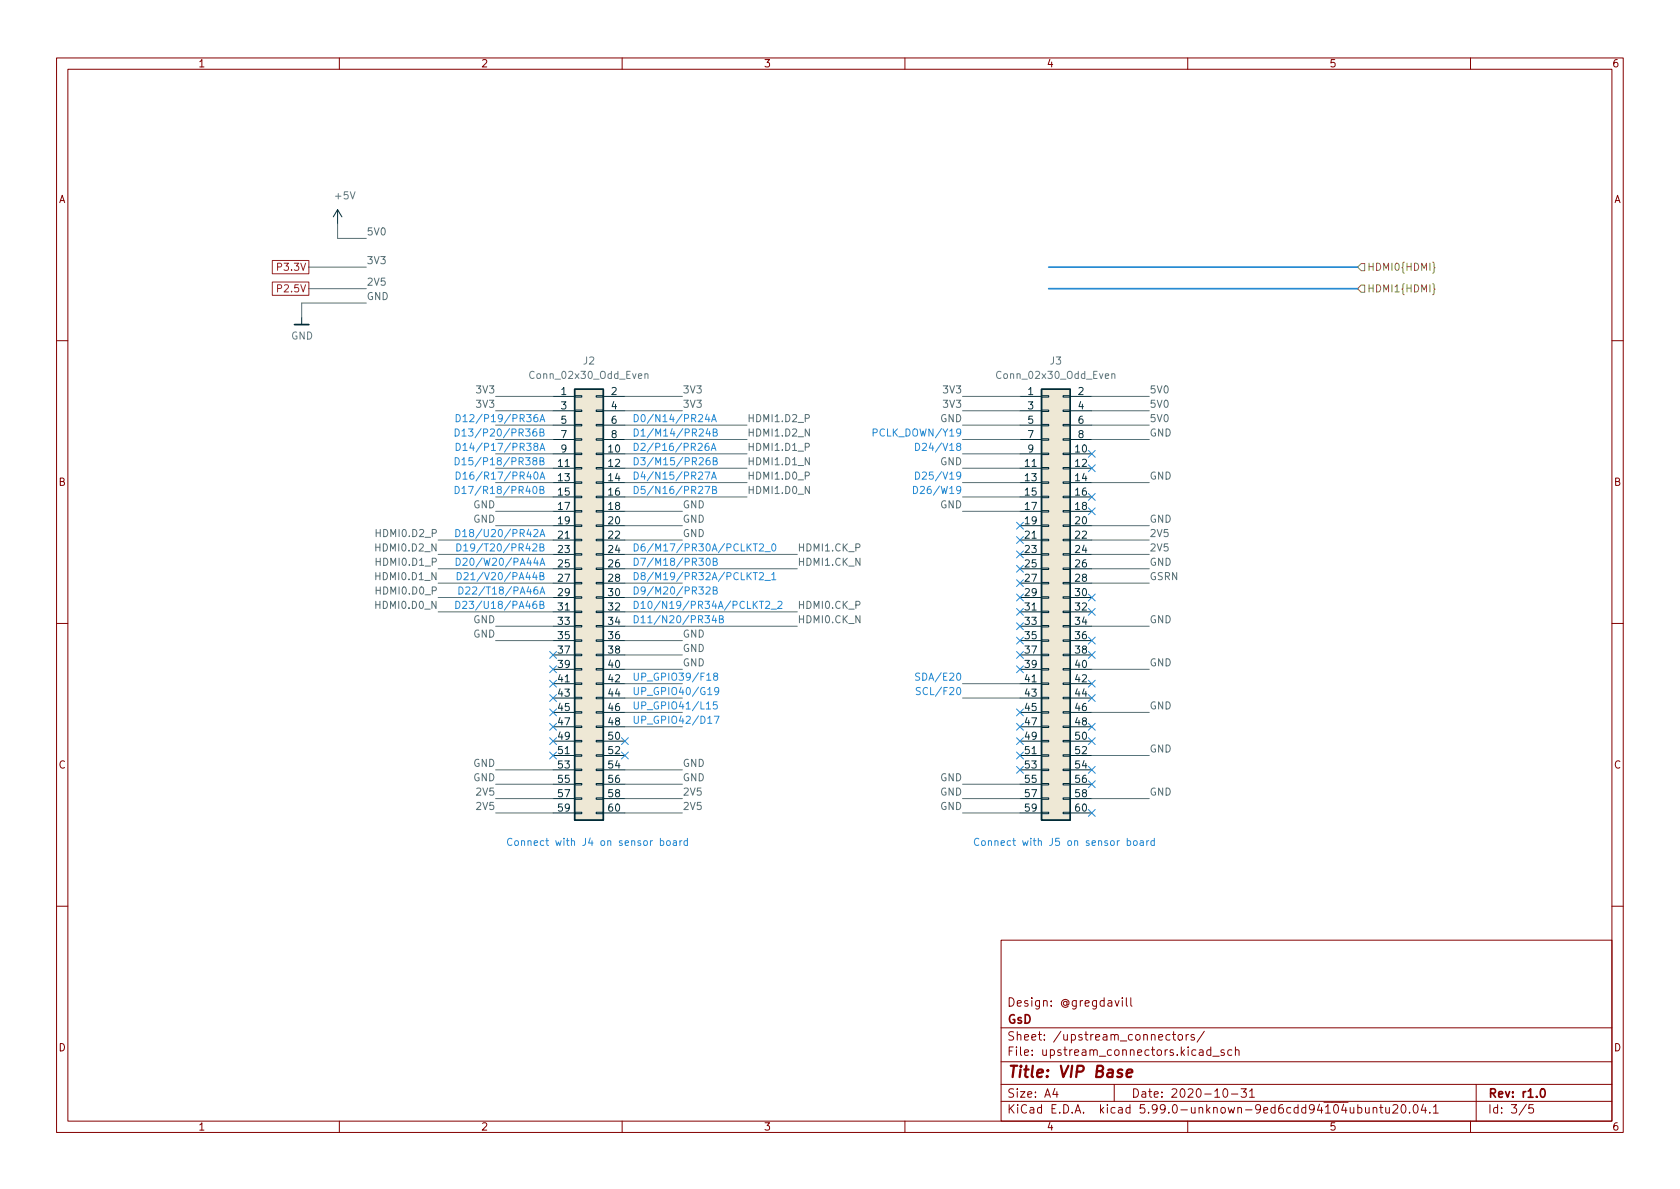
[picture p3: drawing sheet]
<svg xmlns="http://www.w3.org/2000/svg" width="297mm" height="210mm" viewBox="0 0 297 210" stroke-linecap="round" stroke-linejoin="round" font-family="sans-serif">
<g fill="none" stroke="#840000" stroke-width=".18">
<path d="M10 10.2h277v190.1h-277zM12 12.2h273v186.1h-273zM60 10.2v2M110 10.2v2M160 10.2v2M210 10.2v2M260 10.2v2M10 60.2h2M285 60.2h2M10 110.2h2M285 110.2h2M10 160.2h2"/>
<path d="M177 166.3h108v32h-108zM197.1 176.9l.4 1 .4-1M198.4 176.4v.2M198.4 176.9v1M199.1 176.4v1.3l.3 .2M199.9 176.4v1.3l.2 .2M285 160.2h2M60 198.3v2M110 198.3v2M160 198.3v2M177 194.8h108M177 191.8h108"/>
<path d="M177 187.8h108M177 181.8h108M186.5 192.5l-.4 1h1M186.9 193v1M197 191.8v3M206.9 183l-.5-.1-.3 .3v.4l.2 .3h.6M207.3 182.9h.6M207.5 182.4v1.3l.4 .2M208.4 183.1l.2-.2 .4 .2 .1 .5-.2 .3h-.3l-.2-.1zM209.7 182.9v1M210 198.3v2M210.1 182.9l-.2 .1-.2 .2"/>
<path d="M211.1 183l-.3-.1-.2 .2v.3l.5 .1v.4h-.5M212.9 182.4l-1.3 1.9M214.1 185.7l-.5-.1-.2 .3v.4l.1 .3h.6M214.1 185.1v1.5M214.4 186.8h1.2M216.4 192.6l.2-.1a.81 .81 0 0 1 .6 .7 .81 .81 0 0 1-.3 .8h-.2a.81 .81 0 0 1-.6-.6 .81 .81 0 0 1 .3-.8zM216.4 185.7l-.3-.1-.2 .2v.3l.5 .1v.4h-.5M217.7 193.5h1.2M217.8 185.7l-.4-.1-.3 .3v.4l.1 .3h.6M218.4 185.8l.2-.2 .4 .1 .1 .9M218.4 185.1v1.5M219.4 192.5h1l-.5 .6 .4 .1v.7l-.2 .1h-.5l-.2-.1"/>
<path d="M220.9 193l.5-.5v1.5M220.9 194h.9M242.8 196l.2-.2 .4 .1v.9M242.8 195.8v1M243.9 195.8h.6M244.1 195.3v1.3l.4 .2M245 195.8l.1 1h.3l.2-.1M245.6 195.8v1M246.3 195.5l.6-.2 .2 .2v.3l-.9 1h.9M247.9 195.4l.2-.1a.81 .81 0 0 1 .6 .7 .81 .81 0 0 1-.3 .8h-.2a.81 .81 0 0 1-.6-.6 .81 .81 0 0 1 .3-.8zM249.2 196.7v.1M250 195.5l.2-.2a.81 .81 0 0 1 .6 .7 .81 .81 0 0 1-.3 .8h-.1a.81 .81 0 0 1-.4-1.3z"/>
<path d="M251.6 195.3l-.3 1h.9M252 195.8v1M252.8 196.7v.1M253.4 195.8l.5-.5v1.5M253.4 196.8h.9M260 198.3v2M261 191.8v6.5M269.9 195.3l-1.3 1.9M271.1 195.3h-.7l-.1 .7 .2-.1 .5 .1 .2 .2-.1 .5-.2 .1-.6-.1"/>
</g>
<path d="M272.6 192.6l.1-.1a.81 .81 0 0 1 .6 .7 .81 .81 0 0 1-.3 .8h-.2a.82 .82 0 0 1-.5-.6 .82 .82 0 0 1 .3-.8z" fill="none" stroke="#840000" stroke-width=".3"/>
<path d="M199.2 189.8l1-.2-.1-.4-.5-.1-.3 .3-.1 1 .2 .1 .6-.1" fill="none" stroke="#840000" stroke-width=".4"/>
<g fill="none" stroke="#002b36" stroke-width=".18">
<path d="M59.7 37.1l-.8 1.2M59.7 37.1v2.5M59.7 37.1l.8 1.2M53.3 56.1v1.3M97.8 70.1h3.8M97.8 72.6h3.8M97.8 75.2h3.8M97.8 77.7h3.8M101.6 77.6h1.3v.2h-1.3zM101.6 75.1h1.3v.2h-1.3zM101.6 72.5h1.3v.3h-1.3zM101.6 70h1.3v.2h-1.3z"/>
<path d="M105.4 77.6h1.3v.2h-1.3zM105.4 75.1h1.3v.2h-1.3zM105.4 72.5h1.3v.3h-1.3zM105.4 70h1.3v.2h-1.3zM106.7 70.1h3.8M106.7 72.6h3.8M106.7 75.2h3.8M106.7 77.7h3.8M180.3 70.1h3.8M180.3 72.6h3.8M180.3 75.2h3.8M180.3 77.7h3.8"/>
<path d="M184.1 77.6h1.3v.2h-1.3zM184.1 75.1h1.3v.2h-1.3zM184.1 72.5h1.3v.3h-1.3zM184.1 70h1.3v.2h-1.3zM188 77.6h1.2v.2h-1.2zM188 75.1h1.2v.2h-1.2zM188 72.5h1.2v.3h-1.2zM188 70h1.2v.2h-1.2zM189.2 70.1h3.8M189.2 72.6h3.8M189.2 75.2h3.8M189.2 77.7h3.8"/>
<path d="M97.8 80.3h3.8M97.8 82.8h3.8M97.8 85.3h3.8M97.8 87.9h3.8M97.8 90.4h3.8M97.8 93h3.8M97.8 95.5h3.8M97.8 98h3.8M101.6 80.1h1.3v.3h-1.3zM101.6 97.9h1.3v.3h-1.3zM101.6 95.4h1.3v.2h-1.3zM101.6 92.8h1.3v.3h-1.3z"/>
<path d="M101.6 90.3h1.3v.2h-1.3zM101.6 87.8h1.3v.2h-1.3zM101.6 85.2h1.3v.3h-1.3zM101.6 82.7h1.3v.2h-1.3zM105.4 80.1h1.3v.3h-1.3zM105.4 97.9h1.3v.3h-1.3zM105.4 95.4h1.3v.2h-1.3zM105.4 92.8h1.3v.3h-1.3zM105.4 90.3h1.3v.2h-1.3zM105.4 87.8h1.3v.2h-1.3zM105.4 85.2h1.3v.3h-1.3zM105.4 82.7h1.3v.2h-1.3z"/>
<path d="M106.7 80.3h3.8M106.7 82.8h3.8M106.7 85.3h3.8M106.7 87.9h3.8M106.7 90.4h3.8M106.7 93h3.8M106.7 95.5h3.8M106.7 98h3.8M180.3 80.3h3.8M180.3 82.8h3.8M180.3 85.3h3.8M180.3 87.9h3.8"/>
<path d="M180.3 90.4h3.8M180.3 93h3.8M180.3 95.5h3.8M180.3 98h3.8M184.1 80.1h1.3v.3h-1.3zM184.1 97.9h1.3v.3h-1.3zM184.1 95.4h1.3v.2h-1.3zM184.1 92.8h1.3v.3h-1.3zM184.1 90.3h1.3v.2h-1.3zM184.1 87.8h1.3v.2h-1.3zM184.1 85.2h1.3v.3h-1.3zM184.1 82.7h1.3v.2h-1.3z"/>
<path d="M188 80.1h1.2v.3h-1.2zM188 97.9h1.2v.3h-1.2zM188 95.4h1.2v.2h-1.2zM188 92.8h1.2v.3h-1.2zM188 90.3h1.2v.2h-1.2zM188 87.8h1.2v.2h-1.2zM188 85.2h1.2v.3h-1.2zM188 82.7h1.2v.2h-1.2zM189.2 80.3h3.8M189.2 82.8h3.8M189.2 85.3h3.8M189.2 87.9h3.8"/>
<path d="M189.2 90.4h3.8M189.2 93h3.8M189.2 95.5h3.8M189.2 98h3.8M97.8 100.6h3.8M97.8 103.1h3.8M97.8 105.7h3.8M97.8 108.2h3.8M97.8 110.7h3.8M97.8 113.3h3.8M97.8 115.8h3.8M97.8 118.4h3.8"/>
<path d="M101.6 110.6h1.3v.3h-1.3zM101.6 113.2h1.3v.2h-1.3zM101.6 115.7h1.3v.2h-1.3zM101.6 118.2h1.3v.3h-1.3zM101.6 108.1h1.3v.2h-1.3zM101.6 103h1.3v.2h-1.3zM101.6 100.5h1.3v.2h-1.3zM101.6 105.5h1.3v.3h-1.3zM105.4 110.6h1.3v.3h-1.3zM105.4 113.2h1.3v.2h-1.3zM105.4 115.7h1.3v.2h-1.3zM105.4 118.2h1.3v.3h-1.3z"/>
<path d="M105.4 108.1h1.3v.2h-1.3zM105.4 103h1.3v.2h-1.3zM105.4 100.5h1.3v.2h-1.3zM105.4 105.5h1.3v.3h-1.3zM106.7 100.6h3.8M106.7 103.1h3.8M106.7 105.7h3.8M106.7 108.2h3.8M106.7 110.7h3.8M106.7 113.3h3.8M106.7 115.8h3.8M106.7 118.4h3.8"/>
<path d="M180.3 100.6h3.8M180.3 103.1h3.8M180.3 105.7h3.8M180.3 108.2h3.8M180.3 110.7h3.8M180.3 113.3h3.8M180.3 115.8h3.8M180.3 118.4h3.8M184.1 110.6h1.3v.3h-1.3zM184.1 113.2h1.3v.2h-1.3zM184.1 115.7h1.3v.2h-1.3zM184.1 118.2h1.3v.3h-1.3z"/>
<path d="M184.1 108.1h1.3v.2h-1.3zM184.1 103h1.3v.2h-1.3zM184.1 100.5h1.3v.2h-1.3zM184.1 105.5h1.3v.3h-1.3zM188 110.6h1.2v.3h-1.2zM188 113.2h1.2v.2h-1.2zM188 115.7h1.2v.2h-1.2zM188 118.2h1.2v.3h-1.2zM188 108.1h1.2v.2h-1.2zM188 103h1.2v.2h-1.2zM188 100.5h1.2v.2h-1.2zM188 105.5h1.2v.3h-1.2z"/>
<path d="M189.2 100.6h3.8M189.2 103.1h3.8M189.2 105.7h3.8M189.2 108.2h3.8M189.2 110.7h3.8M189.2 113.3h3.8M189.2 115.8h3.8M189.2 118.4h3.8M97.8 120.9h3.8M97.8 123.4h3.8M97.8 126h3.8M97.8 128.5h3.8"/>
<path d="M97.8 131.1h3.8M97.8 133.6h3.8M97.8 136.1h3.8M97.8 138.7h3.8M101.6 133.5h1.3v.2h-1.3zM101.6 136h1.3v.3h-1.3zM101.6 138.6h1.3v.2h-1.3zM101.6 120.8h1.3v.2h-1.3zM101.6 123.3h1.3v.3h-1.3zM101.6 125.9h1.3v.2h-1.3zM101.6 128.4h1.3v.2h-1.3zM101.6 130.9h1.3v.3h-1.3z"/>
<path d="M105.4 133.5h1.3v.2h-1.3zM105.4 136h1.3v.3h-1.3zM105.4 138.6h1.3v.2h-1.3zM105.4 120.8h1.3v.2h-1.3zM105.4 123.3h1.3v.3h-1.3zM105.4 125.9h1.3v.2h-1.3zM105.4 128.4h1.3v.2h-1.3zM105.4 130.9h1.3v.3h-1.3zM106.7 120.9h3.8M106.7 123.4h3.8M106.7 126h3.8M106.7 128.5h3.8"/>
<path d="M106.7 131.1h3.8M106.7 133.6h3.8M106.7 136.1h3.8M106.7 138.7h3.8M180.3 120.9h3.8M180.3 123.4h3.8M180.3 126h3.8M180.3 128.5h3.8M180.3 131.1h3.8M180.3 133.6h3.8M180.3 136.1h3.8M180.3 138.7h3.8"/>
<path d="M184.1 133.5h1.3v.2h-1.3zM184.1 136h1.3v.3h-1.3zM184.1 138.6h1.3v.2h-1.3zM184.1 120.8h1.3v.2h-1.3zM184.1 123.3h1.3v.3h-1.3zM184.1 125.9h1.3v.2h-1.3zM184.1 128.4h1.3v.2h-1.3zM184.1 130.9h1.3v.3h-1.3zM188 133.5h1.2v.2h-1.2zM188 136h1.2v.3h-1.2zM188 138.6h1.2v.2h-1.2zM188 120.8h1.2v.2h-1.2z"/>
<path d="M188 123.3h1.2v.3h-1.2zM188 125.9h1.2v.2h-1.2zM188 128.4h1.2v.2h-1.2zM188 130.9h1.2v.3h-1.2zM189.2 120.9h3.8M189.2 123.4h3.8M189.2 126h3.8M189.2 128.5h3.8M189.2 131.1h3.8M189.2 133.6h3.8M189.2 136.1h3.8M189.2 138.7h3.8"/>
<path d="M97.8 141.2h3.8M97.8 143.8h3.8M101.6 141.1h1.3v.2h-1.3zM101.6 143.6h1.3v.3h-1.3zM105.4 141.1h1.3v.2h-1.3zM105.4 143.6h1.3v.3h-1.3zM106.7 141.2h3.8M106.7 143.8h3.8M180.3 141.2h3.8M180.3 143.8h3.8M184.1 141.1h1.3v.2h-1.3zM184.1 143.6h1.3v.3h-1.3z"/>
<path d="M188 141.1h1.2v.2h-1.2zM188 143.6h1.2v.3h-1.2zM189.2 141.2h3.8M189.2 143.8h3.8"/>
</g>
<g fill="#eee8d5" stroke="#eee8d5" stroke-width=".18">
<path d="M101.6 68.8h5.1v76.2h-5.1z"/>
<path d="M184.1 68.8h5.1v76.2h-5.1z"/>
</g>
<path d="M101.6 68.8h5.1v76.2h-5.1zM184.1 68.8h5.1v76.2h-5.1z" fill="none" stroke="#002b36" stroke-width=".25"/>
<path d="M114 66.2l.2-.1h.3l.1 .8M114 66.1v.8M196.6 66.2l.2-.1h.3v.8M196.6 66.1v.8" fill="none" stroke="#657b83" stroke-width=".18"/>
<path d="M52.1 57.4h2.5" fill="none" stroke="#002b36" stroke-width=".3"/>
<path d="M240.7 46.6h.6v1.3h-.6l-.7-.7zM240.7 50.4h.6v1.3h-.6l-.7-.7zM253.3 46.4l.2 .1v.6l.2 .2-.2 .2v.6l-.2 .2M253.3 50.2l.2 .2v.6l.2 .1-.2 .2v.6l-.2 .2" fill="none" stroke="#859900" stroke-width=".18"/>
<path d="M48.1 46.1h6.5v2.3h-6.5zM48.1 49.9h6.5v2.3h-6.5z" fill="none" stroke="#9f2523" stroke-width=".18"/>
<g fill="none" stroke="#586e75" stroke-width=".18">
<path d="M59.7 39.6v2.6h5.1M54.6 51h10.2M54.6 47.2h10.2M64.8 53.6h-11.5v2.5M87.6 77.7h10.2M87.6 70.1h10.2M87.6 72.6h10.2M87.6 75.2h10.2M110.5 77.7h21.6M110.5 70.1h10.1M110.5 72.6h10.1M110.5 75.2h21.6"/>
<path d="M142.4 79.1l.6-.1 .1-.2-.1-.3-.6-.1v1.3M142.4 74l.6-.1 .1-.2-.1-.3-.6-.1v1.3M143.1 75.8v1.3l-.7-1.3v1.3M170.2 77.7h10.1M170.2 70.1h10.1M170.2 72.6h10.1M170.2 75.2h10.1M193 77.7h10.2M193 70.1h10.2M193 72.6h10.2M193 75.2h10.2M66.4 96.2v1.2"/>
<path d="M66.4 96.8h.8M66.5 93.6v1.3M66.5 98.7v1.3M66.5 99.3h.7M66.5 94.2h.7M77.5 98h20.3M77.5 95.5h20.3M87.6 93h10.2M87.6 90.4h10.2M87.6 87.9h10.2M87.6 85.3h10.2M87.6 82.8h10.2"/>
<path d="M87.6 80.3h10.2M110.5 93h10.1M110.5 98h30.5M110.5 95.5h10.1M110.5 90.4h10.1M110.5 87.9h21.6M110.5 85.3h21.6M110.5 82.8h21.6M110.5 80.3h21.6M142.4 84.1h.6l.1-.2-.1-.3-.6-.1v1.2M143.1 80.9v1.3l-.7-1.3v1.3M143.1 86v1.3l-.7-1.3v1.3"/>
<path d="M170.2 90.4h10.1M170.2 87.9h10.1M170.2 85.3h10.1M170.2 82.8h10.1M170.2 80.3h10.1M193 93h10.2M193 98h10.2M193 95.5h10.2M193 85.3h10.2M66.4 101.2v1.3M66.4 106.3v1.3M66.4 101.9h.8"/>
<path d="M66.4 106.9h.8M66.5 103.8v1.3M66.5 104.4h.7M77.5 100.6h20.3M77.5 108.2h20.3M77.5 103.1h20.3M77.5 105.7h20.3M87.6 110.7h10.2M87.6 113.3h10.2M110.5 100.6h30.5M110.5 110.7h30.5M110.5 108.2h30.5"/>
<path d="M110.5 103.1h10.1M110.5 105.7h10.1M110.5 113.3h10.1M110.5 118.4h10.1M110.5 115.8h10.1M193 100.6h10.2M193 110.7h10.2M193 103.1h10.2M193 118.4h10.2M87.6 136.1h10.2M87.6 138.7h10.2M110.5 136.1h10.1"/>
<path d="M110.5 138.7h10.1M110.5 128.5h10.1M110.5 126h10.1M110.5 123.4h10.1M110.5 120.9h10.1M170.2 138.7h10.1M170.2 123.4h10.1M170.2 120.9h10.1M193 126h10.2M193 133.6h10.2M87.6 143.8h10.2M87.6 141.2h10.2"/>
<path d="M110.5 143.8h10.1M110.5 141.2h10.1M170.2 143.8h10.1M170.2 141.2h10.1M193 141.2h10.2"/>
</g>
<g fill="none" stroke="#268bd2" stroke-width=".18">
<path d="M80.5 75.8a.64 .64 0 0 1 .7 .7 .64 .64 0 0 1-.7 .6zM80.7 73.3a.64 .64 0 0 1 .7 .6 .64 .64 0 0 1-.7 .7zM80.7 78.4a.64 .64 0 0 1 .7 .6 .64 .64 0 0 1-.7 .7zM81.7 76.2l.4-.4v1.3M81.7 77.1h.7M81.9 73.7l.3-.4v1.3M81.9 78.8l.3-.4v1.3M81.9 74.6h.7M81.9 79.7h.7M82.8 75.8h.8l-.4 .5 .4 .2v.5l-.2 .1-.6-.1M125 73.2l-.3 1h.8M125.1 75.8l-.3 .9h.8"/>
<path d="M125.3 78.4h-.4a.85 .85 0 0 0 0 1.3l.4-.2 .1-.4-.3-.2h-.2l-.2 .2M125.3 73.7v.9M125.4 76.3v.8M125.7 79.7l.5-1.3 .4 1.3M125.8 74.6l.4-1.3 .5 1.3M125.9 79.3h.6M125.9 74.2h.6M126.1 76.5l.6-.1 .1-.2-.1-.2-.6-.2v1.3h.5l.2-.1v-.3l-.3-.2M154.4 76.5h.6l.1-.2-.1-.3-.6-.2v1.3M161.9 78.4a.64 .64 0 0 1 .7 .6 .64 .64 0 0 1-.7 .7zM192.4 79.6l1.2 1.3M193.6 79.6l-1.2 1.3"/>
<path d="M80.5 80.9a.64 .64 0 0 1 .7 .7 .64 .64 0 0 1-.7 .6zM80.5 86a.64 .64 0 0 1 .7 .6 .64 .64 0 0 1-.7 .7zM80.6 93.6a.64 .64 0 0 1 .7 .7 .64 .64 0 0 1-.7 .6zM80.7 83.5a.64 .64 0 0 1 .7 .6 .64 .64 0 0 1-.7 .6zM80.7 98.7a.64 .64 0 0 1 .7 .6 .64 .64 0 0 1-.7 .7zM80.8 96.2a.64 .64 0 0 1 .7 .6 .64 .64 0 0 1-.7 .6zM81.7 81.3l.4-.4v1.3M81.7 86.4l.4-.4v1.3M81.7 82.2h.7M81.7 87.3h.7M81.8 94l.4-.4v1.3M81.8 94.9h.7"/>
<path d="M81.9 83.8l.3-.3v1.2M81.9 98.8l.5-.1 .2 .4-.8 .9h.8M81.9 84.7h.7M82 96.5l.4-.3v1.2M82 97.4h.7M82.8 86h.9l-.6 1.3M83.6 80.9h-.6l-.1 .6 .2-.1 .4 .1 .1 .2v.4l-.2 .1-.5-.1M124.7 83.5h.8l-.5 1.2M124.7 86h.8l-.5 1.3M125 98.8l.1-.1a.68 .68 0 0 1 .5 .6 .68 .68 0 0 1-.5 .7 .84 .84 0 0 1-.1-1.2zM125.4 80.9l-.3 .1a.85 .85 0 0 0 0 1.2l.4-.1 .1-.4-.3-.3h-.2l-.3 .3M125.8 84.7l.4-1.2 .5 1.2"/>
<path d="M125.9 84.4h.6M126 86.6h.5l.2-.2-.1-.3-.6-.1v1.3h.5l.2-.1v-.3l-.3-.3M126.1 99.3h.6l.1-.2-.1-.3-.6-.1v1.3h.5l.2-.1v-.3l-.3-.3M126.1 81.5h.6l.1-.2-.1-.3-.6-.1v1.3h.5l.2-.1v-.3l-.3-.3M133.2 96.2h.7M134.3 96.3l.5-.1 .2 .3-.8 .9h.8M135.2 97.6h1M136.6 96.3l.2-.1a.68 .68 0 0 1 .4 .6 .68 .68 0 0 1-.4 .6l-.2-.1-.2-.3zM161.5 86a.64 .64 0 0 1 .7 .6 .64 .64 0 0 1-.7 .7zM161.9 83.5a.64 .64 0 0 1 .7 .6 .64 .64 0 0 1-.7 .6zM179.7 100l1.2 1.2M179.7 97.4l1.2 1.2"/>
<path d="M179.7 94.9l1.2 1.2M179.7 92.3l1.2 1.3M180.9 100l-1.2 1.2M180.9 94.9l-1.2 1.2M180.9 97.4l-1.2 1.2M180.9 92.3l-1.2 1.3M192.4 82.2l1.2 1.2M192.4 89.8l1.2 1.2M192.4 87.3l1.2 1.2M193.6 87.3l-1.2 1.2M193.6 82.2l-1.2 1.2M193.6 89.8l-1.2 1.2"/>
<path d="M80.6 106.3a.64 .64 0 0 1 .7 .7 .64 .64 0 0 1-.7 .6zM80.8 101.2a.64 .64 0 0 1 .8 .7 .64 .64 0 0 1-.8 .6zM81.1 103.8a.64 .64 0 0 1 .8 .6 .64 .64 0 0 1-.8 .7zM81.8 106.4l.5-.1 .2 .4-.8 .9h.8M82.1 101.4l.4-.2 .3 .4-.8 .9h.8M82.4 103.9l.4-.1 .3 .4-.8 .9h.8M97.2 117.7l1.2 1.3M97.2 115.2l1.2 1.2M98.4 115.2l-1.2 1.2M98.4 117.7l-1.2 1.3M124.7 108.9h.7l-.4 .5 .4 .1v.5l-.2 .1-.5-.1M124.8 103.9l.5-.1 .3 .4-.8 .9h.8"/>
<path d="M126.1 104.4l.6-.1 .1-.1-.1-.3-.6-.1v1.3h.5l.2-.2v-.3l-.3-.2M126.2 108.8l-.3 .9h.8M126.4 119.6l-.2-.3v-.2l.2-.1 .4 .1 .1 .2-.1 .2-.5 .1-.1 .2v.3l.2 .2h.3l.2-.2v-.3l-.2-.2M126.5 109.3v.8M127.2 109.5l.5-.1 .2-.2-.1-.2-.6-.1v1.2h.5l.2-.1v-.3l-.3-.2M133.2 101.2h.7M133.5 101.2v1.3M134.3 101.4l.5-.2 .2 .4-.8 .9h.8M134.3 106.3h.7M134.6 106.3v1.3M135.2 102.6h1M135.4 106.4l.4-.1 .3 .4-.8 .9h.8"/>
<path d="M136.3 107.7h1M136.4 101.6l.4-.4v1.3M136.4 102.5h.8M137.5 106.4l.5-.1 .3 .4-.8 .9h.8M162.6 119.1l-.5-.1-.2 .1v.4l.6 .3 .1 .3-.2 .2-.5-.1M179.7 117.7l1.2 1.3M179.7 115.2l1.2 1.2M179.7 112.7l1.2 1.2M179.7 110.1l1.2 1.2M179.7 105l1.2 1.3M179.7 107.6l1.2 1.2M179.7 102.5l1.2 1.2"/>
<path d="M180.9 117.7l-1.2 1.3M180.9 115.2l-1.2 1.2M180.9 112.7l-1.2 1.2M180.9 110.1l-1.2 1.2M180.9 105l-1.2 1.3M180.9 107.6l-1.2 1.2M180.9 102.5l-1.2 1.2M192.4 112.7l1.2 1.2M192.4 115.2l1.2 1.2M192.4 105l1.2 1.3M192.4 107.6l1.2 1.2M193.6 112.7l-1.2 1.2"/>
<path d="M193.6 115.2l-1.2 1.2M193.6 105l-1.2 1.3M193.6 107.6l-1.2 1.2M97.2 133l1.2 1.2M97.2 130.4l1.2 1.3M97.2 122.8l1.2 1.2M97.2 120.3l1.2 1.2M97.2 127.9l1.2 1.2M97.2 125.4l1.2 1.2M98.4 133l-1.2 1.2M98.4 130.4l-1.2 1.3M98.4 122.8l-1.2 1.2"/>
<path d="M98.4 127.9l-1.2 1.2M98.4 125.4l-1.2 1.2M98.4 120.3l-1.2 1.2M109.9 133l1.2 1.2M109.9 130.4l1.2 1.3M111.1 133l-1.2 1.2M111.1 130.4l-1.2 1.3M124.9 125.4h.7M125 120.3h.7M126.3 126.6h.8l-.5 1.3M126.8 124.1h-.6l-.1 .6 .2-.1 .4 .1 .1 .1v.5l-.2 .1-.5-.1M127.1 122.1l-.3 .3h-.2l-.2-.3 .1-.5h.3l.2 .1a.84 .84 0 0 1-.3 1.1h-.2"/>
<path d="M162.7 121.6h-.5l-.1 .1v.4l.5 .2 .1 .3-.2 .2h-.5M179.7 133l1.2 1.2M179.7 130.4l1.2 1.3M179.7 127.9l1.2 1.2M179.7 135.5l1.2 1.2M179.7 125.4l1.2 1.2M180.9 133l-1.2 1.2M180.9 135.5l-1.2 1.2M180.9 125.4l-1.2 1.2M180.9 127.9l-1.2 1.2M180.9 130.4l-1.2 1.3M192.4 120.3l1.2 1.2"/>
<path d="M192.4 138.1l1.2 1.2M192.4 135.5l1.2 1.2M192.4 122.8l1.2 1.2M192.4 130.4l1.2 1.3M192.4 127.9l1.2 1.2M193.6 120.3l-1.2 1.2M193.6 138.1l-1.2 1.2M193.6 135.5l-1.2 1.2M193.6 122.8l-1.2 1.2M193.6 130.4l-1.2 1.3M193.6 127.9l-1.2 1.2M90.5 148.4a.6 .6 0 0 0-.8 .4 .6 .6 0 0 0 .6 .7l.2-.1"/>
<path d="M91.1 148.7h.3l.3 .2v.4l-.3 .2-.3-.1-.1-.1zM92.2 148.8l.2-.1h.3l.1 .8M92.2 148.7v.8M93.4 148.8l.1-.1h.3l.1 .8M93.4 148.7v.8M120.6 148.7l-.4 .2M121.5 148.7h-.3l-.3 .2 .2 .5h.4M121.5 148.2v1.3M173.1 148.4a.6 .6 0 0 0-.9 .4 .6 .6 0 0 0 .6 .7l.3-.1M173.7 148.7h.3l.2 .2v.4l-.2 .2-.3-.1-.1-.1zM174.8 148.8l.1-.1h.3l.1 .8M174.8 148.7v.8"/>
<path d="M175.9 148.8l.2-.1h.3l.1 .8M175.9 148.7v.8M192.4 143.1l1.2 1.3M193.6 143.1l-1.2 1.3M203.1 148.7l-.3 .2M204.1 148.7h-.4l-.2 .2 .1 .5h.5M204.1 148.2v1.3"/>
</g>
<path d="M185.4 51h54.6M185.4 47.2h54.6" fill="none" stroke="#268bd2" stroke-width=".3"/>
<text font-size="2.8" fill="#840000" x="178" y="190.6">Title: VIP Base</text>
<g font-size="2.1" fill="#840000">
<text x="178" y="178">Design: @gregdavill</text>
<text x="178" y="184">Sheet: /upstream_connectors/</text>
<text x="178" y="181">GsD</text>
<text x="178" y="186.7">File: upstream_connectors.kicad_sch</text>
<text x="178" y="196.9">KiCad E.D.A. kicad 5.99.0-unknown-9ed6cdd94~104~ubuntu20.04.1</text>
<text x="178" y="194.1">Size: A4</text>
<text x="200" y="194.1">Date: 2020-10-31</text>
<text x="263" y="194.1">Rev: r1.0</text>
<text x="263" y="196.9">Id: 3/5</text>
</g>
<g font-size="1.8" fill="#840000">
<text x="35" y="11.9">1</text>
<text x="85" y="11.9">2</text>
<text x="135" y="11.9">3</text>
<text x="185" y="11.9">4</text>
<text x="235" y="11.9">5</text>
<text x="285" y="11.9">6</text>
<text x="10.3" y="35.9">A</text>
<text x="285.3" y="35.9">A</text>
<text x="10.3" y="85.9">B</text>
<text x="285.3" y="85.9">B</text>
<text x="10.3" y="135.9">C</text>
<text x="285.3" y="135.9">C</text>
<text x="10.3" y="185.9">D</text>
<text x="285.3" y="185.9">D</text>
<text x="35" y="199.9">1</text>
<text x="85" y="199.9">2</text>
<text x="135" y="199.9">3</text>
<text x="185" y="199.9">4</text>
<text x="235" y="199.9">5</text>
<text x="285" y="199.9">6</text>
</g>
<g font-size="1.8" fill="#657b83">
<text x="59.4" y="35.2">+5V</text>
<text x="51.5" y="60">GND</text>
<text x="103.2" y="64.5">J2</text>
<text x="185.7" y="64.5">J3</text>
<text x="94.1" y="67">Conn_02x30_Odd_Even</text>
<text x="176.6" y="67">Conn_02x30_Odd_Even</text>
</g>
<g font-size="1.8" fill="#586e75">
<text x="64.8" y="41.6">5V0</text>
<text x="64.8" y="46.7">3V3</text>
<text x="64.8" y="53">GND</text>
<text x="64.8" y="50.5">2V5</text>
<text x="84.5" y="69.6">3V3</text>
<text x="120.6" y="69.6">3V3</text>
<text x="167" y="69.6">3V3</text>
<text x="203.2" y="69.6">5V0</text>
<text x="84.5" y="72.1">3V3</text>
<text x="120.6" y="72.1">3V3</text>
<text x="132.1" y="77.2">HDMI1.D2_N</text>
<text x="132.1" y="74.6">HDMI1.D2_P</text>
<text x="166.2" y="74.6">GND</text>
<text x="167" y="72.1">3V3</text>
<text x="203.2" y="72.1">5V0</text>
<text x="203.2" y="74.6">5V0</text>
<text x="203.2" y="77.2">GND</text>
<text x="132.1" y="82.3">HDMI1.D1_N</text>
<text x="132.1" y="79.7">HDMI1.D1_P</text>
<text x="166.2" y="82.3">GND</text>
<text x="83.7" y="89.9">GND</text>
<text x="120.6" y="89.9">GND</text>
<text x="132.1" y="84.8">HDMI1.D0_P</text>
<text x="132.1" y="87.3">HDMI1.D0_N</text>
<text x="166.2" y="89.9">GND</text>
<text x="203.2" y="84.8">GND</text>
<text x="67.1" y="95">HDMI0.D2_P</text>
<text x="83.7" y="92.4">GND</text>
<text x="120.6" y="92.4">GND</text>
<text x="120.6" y="95">GND</text>
<text x="203.2" y="95">2V5</text>
<text x="203.2" y="92.4">GND</text>
<text x="67" y="97.5">HDMI0.D2_N</text>
<text x="67.1" y="100">HDMI0.D1_P</text>
<text x="141" y="100">HDMI1.CK_N</text>
<text x="141" y="97.5">HDMI1.CK_P</text>
<text x="203.2" y="97.5">2V5</text>
<text x="203.2" y="100">GND</text>
<text x="67" y="102.6">HDMI0.D1_N</text>
<text x="67" y="107.7">HDMI0.D0_N</text>
<text x="67.1" y="105.1">HDMI0.D0_P</text>
<text x="141" y="107.7">HDMI0.CK_P</text>
<text x="203.2" y="102.6">GSRN</text>
<text x="83.7" y="110.2">GND</text>
<text x="83.7" y="112.7">GND</text>
<text x="120.6" y="112.7">GND</text>
<text x="141" y="110.2">HDMI0.CK_N</text>
<text x="203.2" y="110.2">GND</text>
<text x="120.6" y="115.3">GND</text>
<text x="120.6" y="117.8">GND</text>
<text x="203.2" y="117.8">GND</text>
<text x="203.2" y="125.4">GND</text>
<text x="83.7" y="135.6">GND</text>
<text x="120.6" y="135.6">GND</text>
<text x="203.2" y="133.1">GND</text>
<text x="83.7" y="138.1">GND</text>
<text x="84.5" y="140.7">2V5</text>
<text x="84.5" y="143.2">2V5</text>
<text x="120.6" y="140.7">2V5</text>
<text x="120.6" y="143.2">2V5</text>
<text x="120.6" y="138.1">GND</text>
<text x="166.2" y="143.2">GND</text>
<text x="166.2" y="138.1">GND</text>
<text x="166.2" y="140.7">GND</text>
<text x="203.2" y="140.7">GND</text>
</g>
<g font-size="1.8" fill="#9f2523">
<text x="49.4" y="47.9">P3.3V</text>
<text x="49.4" y="51.7">P2.5V</text>
</g>
<g font-size="1.8" fill="#859900">
<text x="241.7" y="47.9">HDMI0{HDMI}</text>
<text x="241.7" y="51.7">HDMI1{HDMI}</text>
</g>
<g font-size="1.8" fill="#073642">
<text x="99.2" y="69.8">1</text>
<text x="108.1" y="69.8">2</text>
<text x="181.8" y="69.8">1</text>
<text x="190.6" y="69.8">2</text>
<text x="99.2" y="72.4">3</text>
<text x="99.2" y="74.9">5</text>
<text x="99.2" y="77.5">7</text>
<text x="108.1" y="72.4">4</text>
<text x="108.1" y="74.9">6</text>
<text x="108.1" y="77.5">8</text>
<text x="181.8" y="72.4">3</text>
<text x="181.8" y="74.9">5</text>
<text x="181.8" y="77.5">7</text>
<text x="190.6" y="72.4">4</text>
<text x="190.6" y="74.9">6</text>
<text x="190.6" y="77.5">8</text>
<text x="98.7" y="82.5">11</text>
<text x="99.2" y="80">9</text>
<text x="107.6" y="80">10</text>
<text x="107.6" y="82.5">12</text>
<text x="181.3" y="82.5">11</text>
<text x="181.8" y="80">9</text>
<text x="190.2" y="80">10</text>
<text x="190.2" y="82.5">12</text>
<text x="98.7" y="85.1">13</text>
<text x="98.7" y="87.6">15</text>
<text x="107.6" y="85.1">14</text>
<text x="107.6" y="87.6">16</text>
<text x="181.3" y="85.1">13</text>
<text x="181.3" y="87.6">15</text>
<text x="190.2" y="85.1">14</text>
<text x="190.2" y="87.6">16</text>
<text x="98.7" y="90.2">17</text>
<text x="98.7" y="92.7">19</text>
<text x="98.7" y="95.2">21</text>
<text x="107.6" y="90.2">18</text>
<text x="107.6" y="92.7">20</text>
<text x="107.6" y="95.2">22</text>
<text x="181.3" y="90.2">17</text>
<text x="181.3" y="92.7">19</text>
<text x="181.3" y="95.2">21</text>
<text x="190.2" y="90.2">18</text>
<text x="190.2" y="92.7">20</text>
<text x="190.2" y="95.2">22</text>
<text x="98.7" y="97.8">23</text>
<text x="98.7" y="100.3">25</text>
<text x="107.6" y="97.8">24</text>
<text x="107.6" y="100.3">26</text>
<text x="181.3" y="97.8">23</text>
<text x="181.3" y="100.3">25</text>
<text x="190.2" y="97.8">24</text>
<text x="190.2" y="100.3">26</text>
<text x="98.7" y="102.9">27</text>
<text x="98.7" y="105.4">29</text>
<text x="98.7" y="107.9">31</text>
<text x="107.6" y="102.9">28</text>
<text x="107.6" y="105.4">30</text>
<text x="107.6" y="107.9">32</text>
<text x="181.3" y="102.9">27</text>
<text x="181.3" y="105.4">29</text>
<text x="181.3" y="107.9">31</text>
<text x="190.2" y="102.9">28</text>
<text x="190.2" y="105.4">30</text>
<text x="190.2" y="107.9">32</text>
<text x="98.7" y="110.5">33</text>
<text x="98.7" y="113">35</text>
<text x="107.6" y="110.5">34</text>
<text x="107.6" y="113">36</text>
<text x="181.3" y="110.5">33</text>
<text x="181.3" y="113">35</text>
<text x="190.2" y="110.5">34</text>
<text x="190.2" y="113">36</text>
<text x="98.7" y="115.6">37</text>
<text x="98.7" y="118.1">39</text>
<text x="107.6" y="115.6">38</text>
<text x="107.6" y="118.1">40</text>
<text x="181.3" y="115.6">37</text>
<text x="181.3" y="118.1">39</text>
<text x="190.2" y="115.6">38</text>
<text x="190.2" y="118.1">40</text>
<text x="98.7" y="120.6">41</text>
<text x="98.7" y="123.2">43</text>
<text x="98.7" y="125.7">45</text>
<text x="107.6" y="120.6">42</text>
<text x="107.6" y="123.2">44</text>
<text x="107.6" y="125.7">46</text>
<text x="181.3" y="120.6">41</text>
<text x="181.3" y="123.2">43</text>
<text x="181.3" y="125.7">45</text>
<text x="190.2" y="120.6">42</text>
<text x="190.2" y="123.2">44</text>
<text x="190.2" y="125.7">46</text>
<text x="98.7" y="128.3">47</text>
<text x="98.7" y="130.8">49</text>
<text x="107.6" y="128.3">48</text>
<text x="107.6" y="130.8">50</text>
<text x="181.3" y="128.3">47</text>
<text x="181.3" y="130.8">49</text>
<text x="190.2" y="128.3">48</text>
<text x="190.2" y="130.8">50</text>
<text x="98.7" y="133.3">51</text>
<text x="98.7" y="135.9">53</text>
<text x="107.6" y="133.3">52</text>
<text x="107.6" y="135.9">54</text>
<text x="181.3" y="133.3">51</text>
<text x="181.3" y="135.9">53</text>
<text x="190.2" y="133.3">52</text>
<text x="190.2" y="135.9">54</text>
<text x="98.7" y="138.4">55</text>
<text x="98.7" y="141">57</text>
<text x="98.7" y="143.5">59</text>
<text x="107.6" y="138.4">56</text>
<text x="107.6" y="141">58</text>
<text x="107.6" y="143.5">60</text>
<text x="181.3" y="138.4">55</text>
<text x="181.3" y="141">57</text>
<text x="181.3" y="143.5">59</text>
<text x="190.2" y="138.4">56</text>
<text x="190.2" y="141">58</text>
<text x="190.2" y="143.5">60</text>
</g>
<g font-size="1.8" fill="#268bd2">
<text x="83.4" y="77.2">D13/P20/PR36B</text>
<text x="83.4" y="74.6">D12/P19/PR36A</text>
<text x="111.8" y="77.2">D1/M14/PR24B</text>
<text x="111.8" y="74.6">D0/N14/PR24A</text>
<text x="155.1" y="77.2">PCLK_DOWN/Y19</text>
<text x="83.4" y="79.7">D14/P17/PR38A</text>
<text x="83.4" y="82.3">D15/P18/PR38B</text>
<text x="111.8" y="79.7">D2/P16/PR26A</text>
<text x="111.8" y="82.3">D3/M15/PR26B</text>
<text x="163.3" y="79.7">D24/V18</text>
<text x="83.3" y="84.8">D16/R17/PR40A</text>
<text x="83.3" y="87.3">D17/R18/PR40B</text>
<text x="111.8" y="84.8">D4/N15/PR27A</text>
<text x="111.8" y="87.3">D5/N16/PR27B</text>
<text x="162.8" y="87.3">D26/W19</text>
<text x="163.3" y="84.8">D25/V19</text>
<text x="83.3" y="95">D18/U20/PR42A</text>
<text x="83" y="100">D20/W20/PA44A</text>
<text x="83.5" y="97.5">D19/T20/PR42B</text>
<text x="111.8" y="100">D7/M18/PR30B</text>
<text x="111.8" y="97.5">D6/M17/PR30A/PCLKT2_0</text>
<text x="83.3" y="107.7">D23/U18/PA46B</text>
<text x="83.4" y="102.6">D21/V20/PA44B</text>
<text x="83.5" y="105.1">D22/T18/PA46A</text>
<text x="111.8" y="105.1">D9/M20/PR32B</text>
<text x="111.8" y="102.6">D8/M19/PR32A/PCLKT2_1</text>
<text x="111.8" y="107.7">D10/N19/PR34A/PCLKT2_2</text>
<text x="111.8" y="110.2">D11/N20/PR34B</text>
<text x="111.8" y="120.4">UP_GPIO39/F18</text>
<text x="111.8" y="122.9">UP_GPIO40/G19</text>
<text x="111.8" y="125.4">UP_GPIO41/L15</text>
<text x="162.8" y="120.4">SDA/E20</text>
<text x="163.1" y="122.9">SCL/F20</text>
<text x="111.8" y="128">UP_GPIO42/D17</text>
<text x="94" y="149.6">Connect with J4 on sensor board</text>
<text x="176.6" y="149.6">Connect with J5 on sensor board</text>
</g>
</svg>
